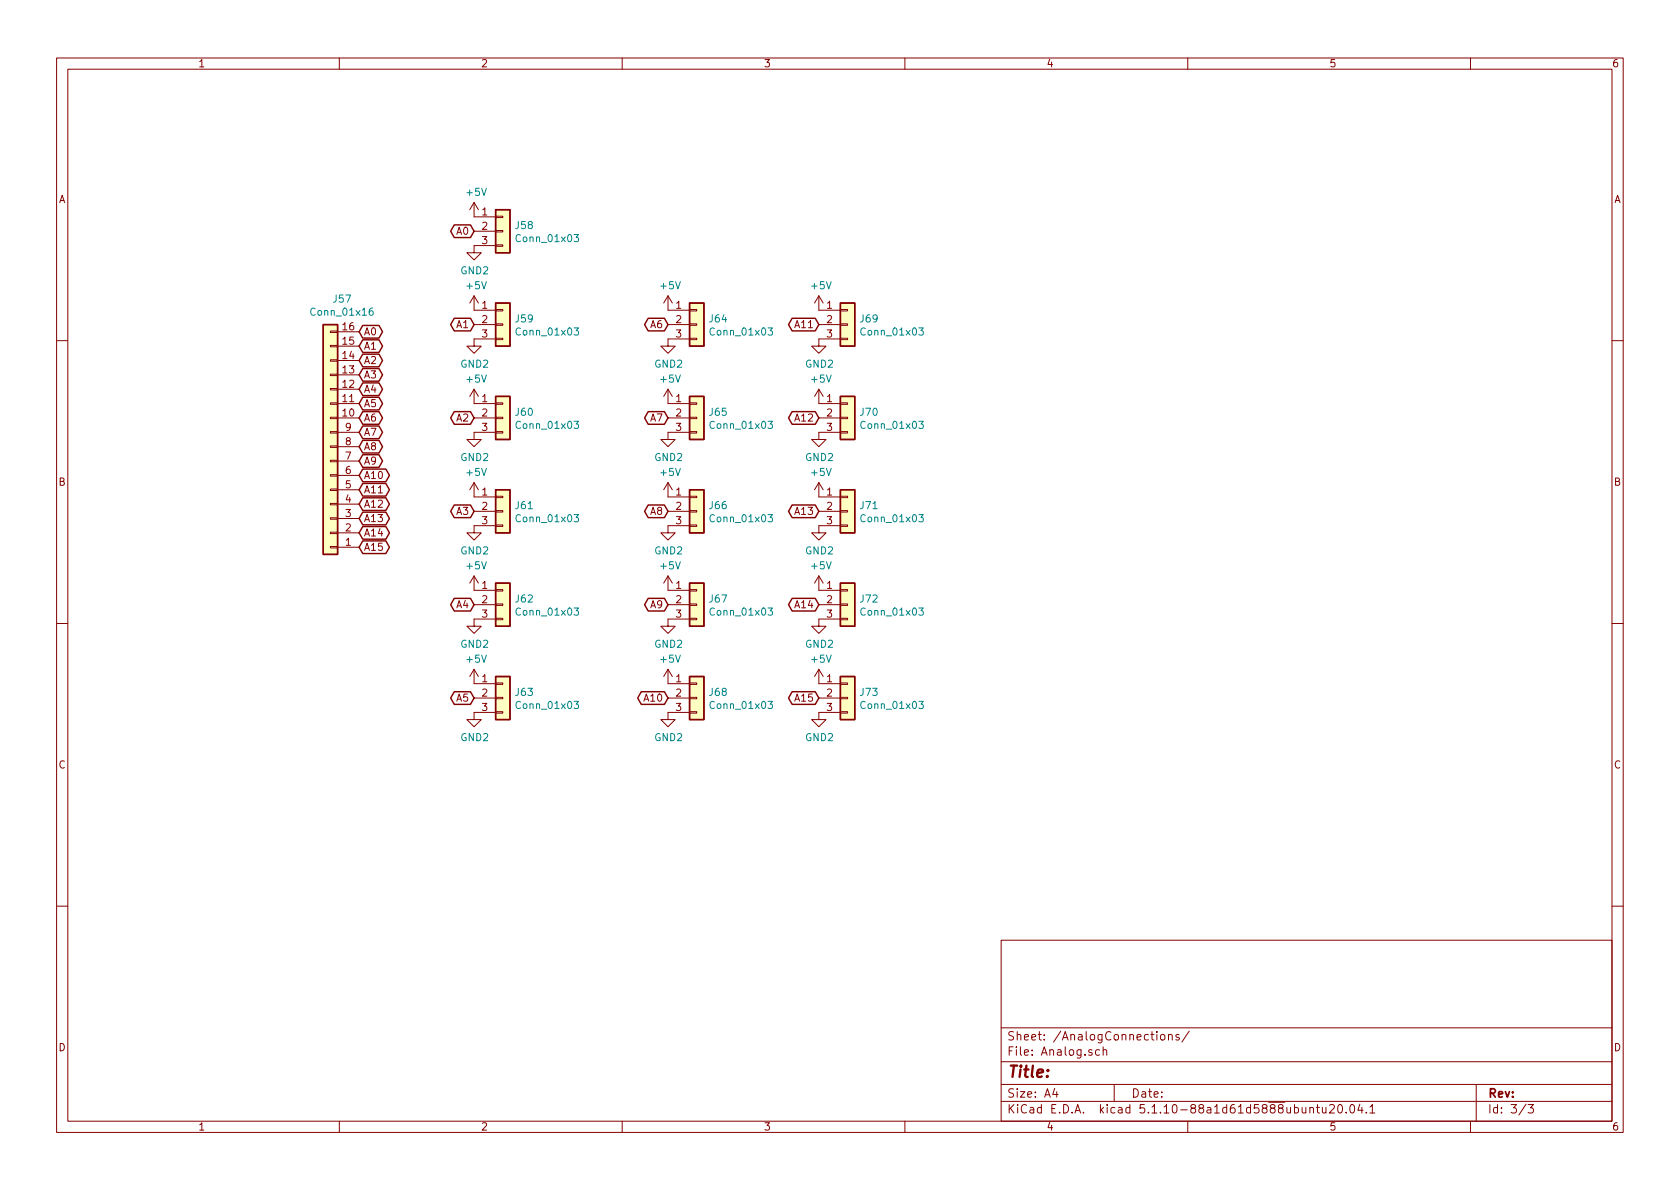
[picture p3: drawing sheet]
<svg xmlns="http://www.w3.org/2000/svg" width="297mm" height="210mm" viewBox="0 0 297 210" stroke-linecap="round" stroke-linejoin="round" font-family="sans-serif">
<g fill="none" stroke="#840000" stroke-width=".18">
<path d="M10 10.3h277v189.9h-277zM12 12.2h273v186.1h-273zM60 10.3v1.9M110 10.3v1.9M160 10.3v1.9M210 10.3v1.9M260 10.3v1.9M83.8 35.8v2.5h3.8M83.8 35.8l-.7 1.3M83.8 35.8l.8 1.3M87.6 38.2h1.3v.3h-1.3zM58.4 58.5h1.3v.3h-1.3z"/>
<path d="M59.7 58.7h3.8M83.8 52.3v2.6h3.8M83.8 57.4h3.8M83.8 52.3l-.7 1.3M83.8 52.3l.8 1.3M83.8 40.9h3.8M87.6 59.8h1.3v.3h-1.3zM87.6 54.7h1.3v.3h-1.3zM87.6 57.3h1.3v.2h-1.3zM87.6 43.3h1.3v.3h-1.3zM87.6 40.8h1.3v.2h-1.3zM87.6 59.9h-3.8v1.3h1.3l-1.3 1.3-1.3-1.3h1.3"/>
<path d="M87.6 43.4h-3.8v1.3h1.3l-1.3 1.3-1.3-1.3h1.3M118.1 52.3v2.6h3.8M118.1 57.4h3.8M118.1 52.3l-.8 1.3M118.1 52.3l.8 1.3M121.9 59.8h1.3v.3h-1.3zM121.9 54.7h1.3v.3h-1.3zM121.9 57.3h1.3v.2h-1.3zM121.9 59.9h-3.8v1.3h1.3l-1.3 1.3-1.3-1.3h1.3M144.8 52.3v2.6h3.8M144.8 57.4h3.8M144.8 52.3l-.8 1.3"/>
<path d="M144.8 52.3l.7 1.3M148.6 59.8h1.3v.3h-1.3zM148.6 54.7h1.3v.3h-1.3zM148.6 57.3h1.3v.2h-1.3zM148.6 59.9h-3.8v1.3h1.2l-1.2 1.3-1.3-1.3h1.3M10 60.2h2M58.4 73.8h1.3v.2h-1.3zM58.4 71.2h1.3v.3h-1.3zM58.4 68.7h1.3v.3h-1.3zM58.4 66.2h1.3v.2h-1.3zM58.4 63.6h1.3v.3h-1.3zM58.4 61.1h1.3v.2h-1.3z"/>
<path d="M58.4 76.3h1.3v.3h-1.3zM58.4 78.9h1.3v.2h-1.3zM59.7 71.4h3.8M59.7 73.9h3.8M59.7 76.4h3.8M59.7 68.8h3.8M59.7 66.3h3.8M59.7 63.7h3.8M59.7 61.2h3.8M59.7 79h3.8M83.8 68.8v2.6h3.8M83.8 73.9h3.8"/>
<path d="M83.8 68.8l-.7 1.3M83.8 68.8l.8 1.3M87.6 76.3h1.3v.3h-1.3zM87.6 71.2h1.3v.3h-1.3zM87.6 73.8h1.3v.2h-1.3zM87.6 76.4h-3.8v1.3h1.3l-1.3 1.3-1.3-1.3h1.3M118.1 68.8v2.6h3.8M118.1 73.9h3.8M118.1 68.8l-.8 1.3M118.1 68.8l.8 1.3M121.9 76.3h1.3v.3h-1.3zM121.9 71.2h1.3v.3h-1.3z"/>
<path d="M121.9 73.8h1.3v.2h-1.3zM121.9 76.4h-3.8v1.3h1.3l-1.3 1.3-1.3-1.3h1.3M144.8 68.8v2.6h3.8M144.8 73.9h3.8M144.8 68.8l-.8 1.3M144.8 68.8l.7 1.3M148.6 76.3h1.3v.3h-1.3zM148.6 71.2h1.3v.3h-1.3zM148.6 73.8h1.3v.2h-1.3zM148.6 76.4h-3.8v1.3h1.2l-1.2 1.3-1.3-1.3h1.3M285 60.2h2M58.4 81.4h1.3v.3h-1.3z"/>
<path d="M58.4 83.9h1.3v.3h-1.3zM58.4 86.5h1.3v.2h-1.3zM58.4 89h1.3v.3h-1.3zM58.4 91.6h1.3v.2h-1.3zM58.4 94.1h1.3v.3h-1.3zM58.4 96.6h1.3v.3h-1.3zM59.7 96.8h3.8M59.7 94.2h3.8M59.7 91.7h3.8M59.7 89.1h3.8M59.7 86.6h3.8M59.7 84.1h3.8"/>
<path d="M59.7 81.5h3.8M83.8 85.3v2.6h3.8M83.8 90.4h3.8M83.8 85.3l-.7 1.3M83.8 85.3l.8 1.3M87.6 92.8h1.3v.3h-1.3zM87.6 87.8h1.3v.2h-1.3zM87.6 90.3h1.3v.2h-1.3zM87.6 93h-3.8v1.2h1.3l-1.3 1.3-1.3-1.3h1.3M118.1 85.3v2.6h3.8M118.1 90.4h3.8M118.1 85.3l-.8 1.3"/>
<path d="M118.1 85.3l.8 1.3M121.9 92.8h1.3v.3h-1.3zM121.9 87.8h1.3v.2h-1.3zM121.9 90.3h1.3v.2h-1.3zM121.9 93h-3.8v1.2h1.3l-1.3 1.3-1.3-1.3h1.3M144.8 85.3v2.6h3.8M144.8 90.4h3.8M144.8 85.3l-.8 1.3M144.8 85.3l.7 1.3M148.6 92.8h1.3v.3h-1.3zM148.6 87.8h1.3v.2h-1.3zM148.6 90.3h1.3v.2h-1.3z"/>
<path d="M148.6 93h-3.8v1.2h1.2l-1.2 1.3-1.3-1.3h1.3M10 110.3h2M83.8 101.8v2.6h3.8M83.8 106.9h3.8M83.8 118.4v2.5h3.8M83.8 101.8l-.7 1.3M83.8 101.8l.8 1.3M83.8 118.4l-.7 1.2M83.8 118.4l.8 1.2M87.6 109.3h1.3v.3h-1.3zM87.6 104.3h1.3v.2h-1.3zM87.6 106.8h1.3v.3h-1.3z"/>
<path d="M87.6 109.5h-3.8v1.2h1.3l-1.3 1.3-1.3-1.3h1.3M118.1 101.8v2.6h3.8M118.1 106.9h3.8M118.1 101.8l-.8 1.3M118.1 118.4v2.5h3.8M118.1 101.8l.8 1.3M118.1 118.4l-.8 1.2M118.1 118.4l.8 1.2M121.9 109.3h1.3v.3h-1.3zM121.9 104.3h1.3v.2h-1.3zM121.9 106.8h1.3v.3h-1.3zM121.9 109.5h-3.8v1.2h1.3l-1.3 1.3-1.3-1.3h1.3"/>
<path d="M144.8 101.8v2.6h3.8M144.8 106.9h3.8M144.8 118.4v2.5h3.8M144.8 101.8l-.8 1.3M144.8 101.8l.7 1.3M144.8 118.4l-.8 1.2M144.8 118.4l.7 1.2M148.6 109.3h1.3v.3h-1.3zM148.6 104.3h1.3v.2h-1.3zM148.6 106.8h1.3v.3h-1.3zM148.6 109.5h-3.8v1.2h1.2l-1.2 1.3-1.3-1.3h1.3M285 110.3h2"/>
<path d="M83.8 123.4h3.8M87.6 125.9h1.3v.2h-1.3zM87.6 120.8h1.3v.2h-1.3zM87.6 123.3h1.3v.3h-1.3zM87.6 126h-3.8v1.2h1.3l-1.3 1.3-1.3-1.3h1.3M118.1 123.4h3.8M121.9 125.9h1.3v.2h-1.3zM121.9 120.8h1.3v.2h-1.3zM121.9 123.3h1.3v.3h-1.3zM121.9 126h-3.8v1.2h1.3l-1.3 1.3-1.3-1.3h1.3M144.8 123.4h3.8M148.6 125.9h1.3v.2h-1.3z"/>
<path d="M148.6 120.8h1.3v.2h-1.3zM148.6 123.3h1.3v.3h-1.3zM148.6 126h-3.8v1.2h1.2l-1.2 1.3-1.3-1.3h1.3M10 160.2h2M177 166.3h108v32h-108zM285 160.2h2M60 198.3v1.9M110 198.3v1.9M160 198.3v1.9M177 194.8h108M177 191.8h108M177 187.8h108"/>
<path d="M177 181.8h108M186.5 192.5l-.4 1h1M186.8 193v1M194.4 185.7l-.4-.1-.3 .3 .1 .6h.6M195 185.7l.3-.1 .3 .1 .1 .9M195 185.1v1.5M197 191.8v3M205.3 183.1l.2-.2 .4 .2v.7l-.2 .1-.4-.1zM206.6 183.1l.1-.1a.37 .37 0 0 1 .6 .1v.8M206.6 182.9v1M208.5 183l-.4-.1-.2 .2 .1 .3 .5 .1v.3h-.6M210 198.3v1.9"/>
<path d="M210.3 182.3l-1.3 2M231.6 196l.2-.2 .4 .1v.9M231.6 195.8v1M232.7 195.8h.6M232.9 195.3v1.3l.4 .2M233.8 195.8l.1 .9 .3 .1 .2-.1M234.4 195.8v1M235.1 195.5l.2-.2h.4l.2 .5-.9 1h.9M236.7 195.4l.3-.1a.94 .94 0 0 1 0 1.5h-.1a1 1 0 0 1-.2-1.4zM238 196.7v.1M238.8 195.5l.3-.2a.94 .94 0 0 1 0 1.5 .82 .82 0 0 1-.3-1.3zM240.4 195.2l-.3 1.1h.9"/>
<path d="M240.8 195.8v1M241.6 196.7v.1M242.2 195.8l.4-.5v1.5M242.2 196.8h.9M260 198.3v1.9M261 191.8v6.5M269.8 195.2l-1.2 2M270.2 195.3h.9l-.5 .6 .4 .1v.7l-.2 .1-.6-.1"/>
</g>
<g fill="#ffffc2" stroke="#ffffc2" stroke-width=".18">
<path d="M87.6 86.6h2.6v7.6h-2.6z"/>
<path d="M121.9 103.1h2.6v7.6h-2.6z"/>
<path d="M121.9 119.6h2.6v7.6h-2.6z"/>
<path d="M87.6 53.6h2.6v7.6h-2.6z"/>
<path d="M87.6 70.1h2.6v7.6h-2.6z"/>
<path d="M148.6 53.6h2.5v7.6h-2.5z"/>
<path d="M87.6 103.1h2.6v7.6h-2.6z"/>
<path d="M87.6 119.6h2.6v7.6h-2.6z"/>
<path d="M87.6 37.1h2.6v7.6h-2.6z"/>
<path d="M57.1 57.4h2.6v40.6h-2.6z"/>
<path d="M148.6 70.1h2.5v7.6h-2.5z"/>
<path d="M148.6 86.6h2.5v7.6h-2.5z"/>
<path d="M148.6 103.1h2.5v7.6h-2.5z"/>
<path d="M148.6 119.6h2.5v7.6h-2.5z"/>
<path d="M121.9 86.6h2.6v7.6h-2.6z"/>
<path d="M121.9 70.1h2.6v7.6h-2.6z"/>
<path d="M121.9 53.6h2.6v7.6h-2.6z"/>
</g>
<g fill="none" stroke="#840000" stroke-width=".25">
<path d="M80.3 39.8h2.9l.6 1.1-.6 1.1h-2.9l-.6-1.1zM87.6 37.1h2.6v7.6h-2.6zM57.1 57.4h2.6v40.6h-2.6zM64.1 57.6h2.9l.6 1.1-.6 1.1h-2.9l-.6-1.1zM80.3 56.3h2.9l.6 1.1-.6 1.1h-2.9l-.6-1.1zM87.6 53.6h2.6v7.6h-2.6zM114.6 56.3h2.9l.6 1.1-.6 1.1h-2.9l-.6-1.1zM121.9 53.6h2.6v7.6h-2.6zM140.1 56.3h4l.7 1.1-.7 1.1h-4l-.7-1.1zM148.6 53.6h2.5v7.6h-2.5zM64.1 77.9h2.9l.6 1.1-.6 1.1h-2.9l-.6-1.1zM64.1 75.3h2.9l.6 1.1-.6 1.2h-2.9l-.6-1.2z"/>
<path d="M64.1 72.8h2.9l.6 1.1-.6 1.1h-2.9l-.6-1.1zM64.1 70.3h2.9l.6 1.1-.6 1.1h-2.9l-.6-1.1zM64.1 67.7h2.9l.6 1.1-.6 1.1h-2.9l-.6-1.1zM64.1 65.2h2.9l.6 1.1-.6 1.1h-2.9l-.6-1.1zM64.1 62.6h2.9l.6 1.1-.6 1.2h-2.9l-.6-1.2zM64.1 60.1h2.9l.6 1.1-.6 1.1h-2.9l-.6-1.1zM80.3 72.8h2.9l.6 1.1-.6 1.1h-2.9l-.6-1.1zM87.6 70.1h2.6v7.6h-2.6zM114.6 72.8h2.9l.6 1.1-.6 1.1h-2.9l-.6-1.1zM121.9 70.1h2.6v7.6h-2.6zM140.1 72.8h4l.7 1.1-.7 1.1h-4l-.7-1.1zM148.6 70.1h2.5v7.6h-2.5z"/>
<path d="M64.1 95.7h4.1l.7 1.1-.7 1.1h-4.1l-.6-1.1zM64.1 93.1h4.1l.7 1.1-.7 1.1h-4.1l-.6-1.1zM64.1 90.6h4.1l.7 1.1-.7 1.1h-4.1l-.6-1.1zM64.1 88h4.1l.7 1.1-.7 1.2h-4.1l-.6-1.2zM64.1 85.5h4.1l.7 1.1-.7 1.1h-4.1l-.6-1.1zM64.1 83h4.1l.7 1.1-.7 1.1h-4.1l-.6-1.1zM64.1 80.4h2.9l.6 1.1-.6 1.1h-2.9l-.6-1.1zM80.3 89.3h2.9l.6 1.1-.6 1.1h-2.9l-.6-1.1zM87.6 86.6h2.6v7.6h-2.6zM114.6 89.3h2.9l.6 1.1-.6 1.1h-2.9l-.6-1.1zM121.9 86.6h2.6v7.6h-2.6zM140.1 89.3h4l.7 1.1-.7 1.1h-4l-.7-1.1z"/>
<path d="M148.6 86.6h2.5v7.6h-2.5zM80.3 105.8h2.9l.6 1.1-.6 1.1h-2.9l-.6-1.1zM87.6 103.1h2.6v7.6h-2.6zM87.6 119.6h2.6v7.6h-2.6zM114.6 105.8h2.9l.6 1.1-.6 1.1h-2.9l-.6-1.1zM121.9 103.1h2.6v7.6h-2.6zM121.9 119.6h2.6v7.6h-2.6zM140.1 105.8h4l.7 1.1-.7 1.1h-4l-.7-1.1zM148.6 103.1h2.5v7.6h-2.5zM148.6 119.6h2.5v7.6h-2.5zM80.3 122.3h2.9l.6 1.1-.6 1.2h-2.9l-.6-1.2zM113.4 122.3h4.1l.6 1.1-.6 1.2h-4.1l-.6-1.2z"/>
<path d="M140.1 122.3h4l.7 1.1-.7 1.2h-4l-.7-1.2z"/>
</g>
<g fill="none" stroke="#008484" stroke-width=".18">
<path d="M65.9 54.5l-.4 .1a.87 .87 0 0 0 0 1.1l.4-.1v-.5l-.4-.1-.2 .2M101.5 58h.8l-.4 .5 .3 .1v.6l-.5 .1-.2-.2M101.5 41.5h.8l-.4 .5 .3 .1v.6h-.5l-.2-.1M135.8 58h.8l-.4 .5 .3 .1v.6l-.5 .1-.2-.2M162.5 58h.7l-.4 .5 .4 .1-.1 .6-.4 .1-.2-.2M101.5 74.5h.8l-.4 .5 .3 .1v.6l-.5 .1-.2-.2M135.8 74.5h.8l-.4 .5 .3 .1v.6l-.5 .1-.2-.2M162.5 74.5h.7l-.4 .5 .4 .1-.1 .6-.4 .1-.2-.2M101.5 91h.8l-.4 .5 .3 .1v.6l-.5 .1-.2-.2M135.8 91h.8l-.4 .5 .3 .1v.6l-.5 .1-.2-.2M162.5 91h.7l-.4 .5 .4 .1-.1 .6-.4 .1-.2-.2M101.5 107.5h.8l-.4 .5 .3 .1v.6l-.5 .1-.2-.1"/>
<path d="M135.8 107.5h.8l-.4 .5 .3 .1v.6l-.5 .1-.2-.1M162.5 107.5h.7l-.4 .5 .4 .1-.1 .6-.4 .1-.2-.1M101.5 124h.8l-.4 .5 .3 .1v.6l-.5 .1-.2-.1M135.8 124h.8l-.4 .5 .3 .1v.6l-.5 .1-.2-.1M162.5 124h.7l-.4 .5 .4 .1-.1 .6-.4 .1-.2-.1"/>
</g>
<text font-size="2.8" fill="#840000" x="178" y="190.5">Title:</text>
<g font-size="2.1" fill="#840000">
<text x="178" y="184">Sheet: /AnalogConnections/</text>
<text x="178" y="186.7">File: Analog.sch</text>
<text x="178" y="196.9">KiCad E.D.A. kicad 5.1.10-88a1d61d5888ubuntu20.04.1</text>
<text x="178" y="194.1">Size: A4</text>
<text x="200" y="194.1">Date:</text>
<text x="263" y="194.1">Rev:</text>
<text x="263" y="196.9">Id: 3/3</text>
</g>
<g font-size="1.8" fill="#840000">
<text x="35" y="11.9">1</text>
<text x="85" y="11.9">2</text>
<text x="135" y="11.9">3</text>
<text x="185" y="11.9">4</text>
<text x="235" y="11.9">5</text>
<text x="285" y="11.9">6</text>
<text x="10.4" y="35.9">A</text>
<text x="285.4" y="35.9">A</text>
<text x="80.8" y="41.5">A0</text>
<text x="85.2" y="38.1">1</text>
<text x="85.2" y="40.6">2</text>
<text x="85.2" y="43.2">3</text>
<text x="60.6" y="58.4">16</text>
<text x="64.3" y="59.3">A0</text>
<text x="80.8" y="58">A1</text>
<text x="85.2" y="54.6">1</text>
<text x="85.2" y="57.1">2</text>
<text x="85.2" y="59.7">3</text>
<text x="115.1" y="58">A6</text>
<text x="119.5" y="54.6">1</text>
<text x="119.5" y="57.1">2</text>
<text x="119.5" y="59.7">3</text>
<text x="140.7" y="58">A11</text>
<text x="146.2" y="54.6">1</text>
<text x="146.2" y="57.1">2</text>
<text x="146.2" y="59.7">3</text>
<text x="60.6" y="63.5">14</text>
<text x="60.6" y="61">15</text>
<text x="64.3" y="64.4">A2</text>
<text x="64.3" y="61.8">A1</text>
<text x="60.6" y="71.1">11</text>
<text x="60.6" y="68.6">12</text>
<text x="60.6" y="66">13</text>
<text x="64.3" y="69.5">A4</text>
<text x="64.3" y="66.9">A3</text>
<text x="85.2" y="71.1">1</text>
<text x="119.5" y="71.1">1</text>
<text x="146.2" y="71.1">1</text>
<text x="60.6" y="73.7">10</text>
<text x="61.1" y="76.2">9</text>
<text x="64.3" y="77.1">A7</text>
<text x="64.3" y="74.5">A6</text>
<text x="64.3" y="72">A5</text>
<text x="80.8" y="74.5">A2</text>
<text x="85.2" y="73.7">2</text>
<text x="85.2" y="76.2">3</text>
<text x="115.1" y="74.5">A7</text>
<text x="119.5" y="73.7">2</text>
<text x="119.5" y="76.2">3</text>
<text x="140.7" y="74.5">A12</text>
<text x="146.2" y="73.7">2</text>
<text x="146.2" y="76.2">3</text>
<text x="61.1" y="83.8">6</text>
<text x="61.1" y="81.3">7</text>
<text x="61.1" y="78.7">8</text>
<text x="64.3" y="82.2">A9</text>
<text x="64.3" y="79.6">A8</text>
<text x="10.4" y="85.9">B</text>
<text x="61.1" y="88.9">4</text>
<text x="61.1" y="86.4">5</text>
<text x="64.3" y="89.8">A12</text>
<text x="64.3" y="87.2">A11</text>
<text x="64.3" y="84.7">A10</text>
<text x="85.2" y="87.6">1</text>
<text x="119.5" y="87.6">1</text>
<text x="146.2" y="87.6">1</text>
<text x="285.4" y="85.9">B</text>
<text x="61.1" y="94">2</text>
<text x="61.1" y="91.4">3</text>
<text x="64.3" y="94.9">A14</text>
<text x="64.3" y="92.3">A13</text>
<text x="80.8" y="91.1">A3</text>
<text x="85.2" y="90.2">2</text>
<text x="85.2" y="92.7">3</text>
<text x="115.1" y="91.1">A8</text>
<text x="119.5" y="90.2">2</text>
<text x="119.5" y="92.7">3</text>
<text x="140.7" y="91.1">A13</text>
<text x="146.2" y="90.2">2</text>
<text x="146.2" y="92.7">3</text>
<text x="61.1" y="96.5">1</text>
<text x="64.3" y="97.4">A15</text>
<text x="80.8" y="107.6">A4</text>
<text x="85.2" y="104.1">1</text>
<text x="85.2" y="106.7">2</text>
<text x="115.1" y="107.6">A9</text>
<text x="119.5" y="104.1">1</text>
<text x="119.5" y="106.7">2</text>
<text x="140.7" y="107.6">A14</text>
<text x="146.2" y="104.1">1</text>
<text x="146.2" y="106.7">2</text>
<text x="85.2" y="109.2">3</text>
<text x="119.5" y="109.2">3</text>
<text x="146.2" y="109.2">3</text>
<text x="80.8" y="124.1">A5</text>
<text x="85.2" y="120.6">1</text>
<text x="85.2" y="123.2">2</text>
<text x="85.2" y="125.7">3</text>
<text x="114.1" y="124.1">A10</text>
<text x="119.5" y="120.6">1</text>
<text x="119.5" y="123.2">2</text>
<text x="119.5" y="125.7">3</text>
<text x="140.7" y="124.1">A15</text>
<text x="146.2" y="120.6">1</text>
<text x="146.2" y="123.2">2</text>
<text x="146.2" y="125.7">3</text>
<text x="10.4" y="135.9">C</text>
<text x="285.4" y="135.9">C</text>
<text x="10.4" y="185.9">D</text>
<text x="285.4" y="185.9">D</text>
<text x="35" y="199.9">1</text>
<text x="85" y="199.9">2</text>
<text x="135" y="199.9">3</text>
<text x="185" y="199.9">4</text>
<text x="235" y="199.9">5</text>
<text x="285" y="199.9">6</text>
</g>
<g font-size="1.8" fill="#008484">
<text x="82.6" y="34.6">+5V</text>
<text x="91.2" y="40.5">J58</text>
<text x="91.6" y="42.8">Conn_01x03</text>
<text x="59" y="53.5">J57</text>
<text x="81.5" y="48.5">GND2</text>
<text x="82.6" y="51.1">+5V</text>
<text x="116.9" y="51.1">+5V</text>
<text x="143.6" y="51.1">+5V</text>
<text x="55.3" y="55.8">Conn_01x16</text>
<text x="91.2" y="57">J59</text>
<text x="91.6" y="59.3">Conn_01x03</text>
<text x="125.5" y="57">J64</text>
<text x="125.9" y="59.3">Conn_01x03</text>
<text x="152.2" y="57">J69</text>
<text x="152.5" y="59.3">Conn_01x03</text>
<text x="81.5" y="65">GND2</text>
<text x="115.8" y="65">GND2</text>
<text x="142.5" y="65">GND2</text>
<text x="82.6" y="67.7">+5V</text>
<text x="116.9" y="67.7">+5V</text>
<text x="143.6" y="67.7">+5V</text>
<text x="91.2" y="73.5">J60</text>
<text x="91.6" y="75.8">Conn_01x03</text>
<text x="125.5" y="73.5">J65</text>
<text x="125.9" y="75.8">Conn_01x03</text>
<text x="152.2" y="73.5">J70</text>
<text x="152.5" y="75.8">Conn_01x03</text>
<text x="81.5" y="81.5">GND2</text>
<text x="115.8" y="81.5">GND2</text>
<text x="142.5" y="81.5">GND2</text>
<text x="82.6" y="84.2">+5V</text>
<text x="116.9" y="84.2">+5V</text>
<text x="143.6" y="84.2">+5V</text>
<text x="91.2" y="90">J61</text>
<text x="91.6" y="92.3">Conn_01x03</text>
<text x="125.5" y="90">J66</text>
<text x="125.9" y="92.3">Conn_01x03</text>
<text x="152.2" y="90">J71</text>
<text x="152.5" y="92.3">Conn_01x03</text>
<text x="81.5" y="98">GND2</text>
<text x="82.6" y="100.7">+5V</text>
<text x="115.8" y="98">GND2</text>
<text x="116.9" y="100.7">+5V</text>
<text x="142.5" y="98">GND2</text>
<text x="143.6" y="100.7">+5V</text>
<text x="91.2" y="106.5">J62</text>
<text x="125.5" y="106.5">J67</text>
<text x="152.2" y="106.5">J72</text>
<text x="91.6" y="108.9">Conn_01x03</text>
<text x="125.9" y="108.9">Conn_01x03</text>
<text x="152.5" y="108.9">Conn_01x03</text>
<text x="81.5" y="114.5">GND2</text>
<text x="82.6" y="117.2">+5V</text>
<text x="115.8" y="114.5">GND2</text>
<text x="116.9" y="117.2">+5V</text>
<text x="142.5" y="114.5">GND2</text>
<text x="143.6" y="117.2">+5V</text>
<text x="91.2" y="123.1">J63</text>
<text x="91.6" y="125.4">Conn_01x03</text>
<text x="125.5" y="123.1">J68</text>
<text x="125.9" y="125.4">Conn_01x03</text>
<text x="152.2" y="123.1">J73</text>
<text x="152.5" y="125.4">Conn_01x03</text>
<text x="81.5" y="131.1">GND2</text>
<text x="115.8" y="131.1">GND2</text>
<text x="142.5" y="131.1">GND2</text>
</g>
</svg>
